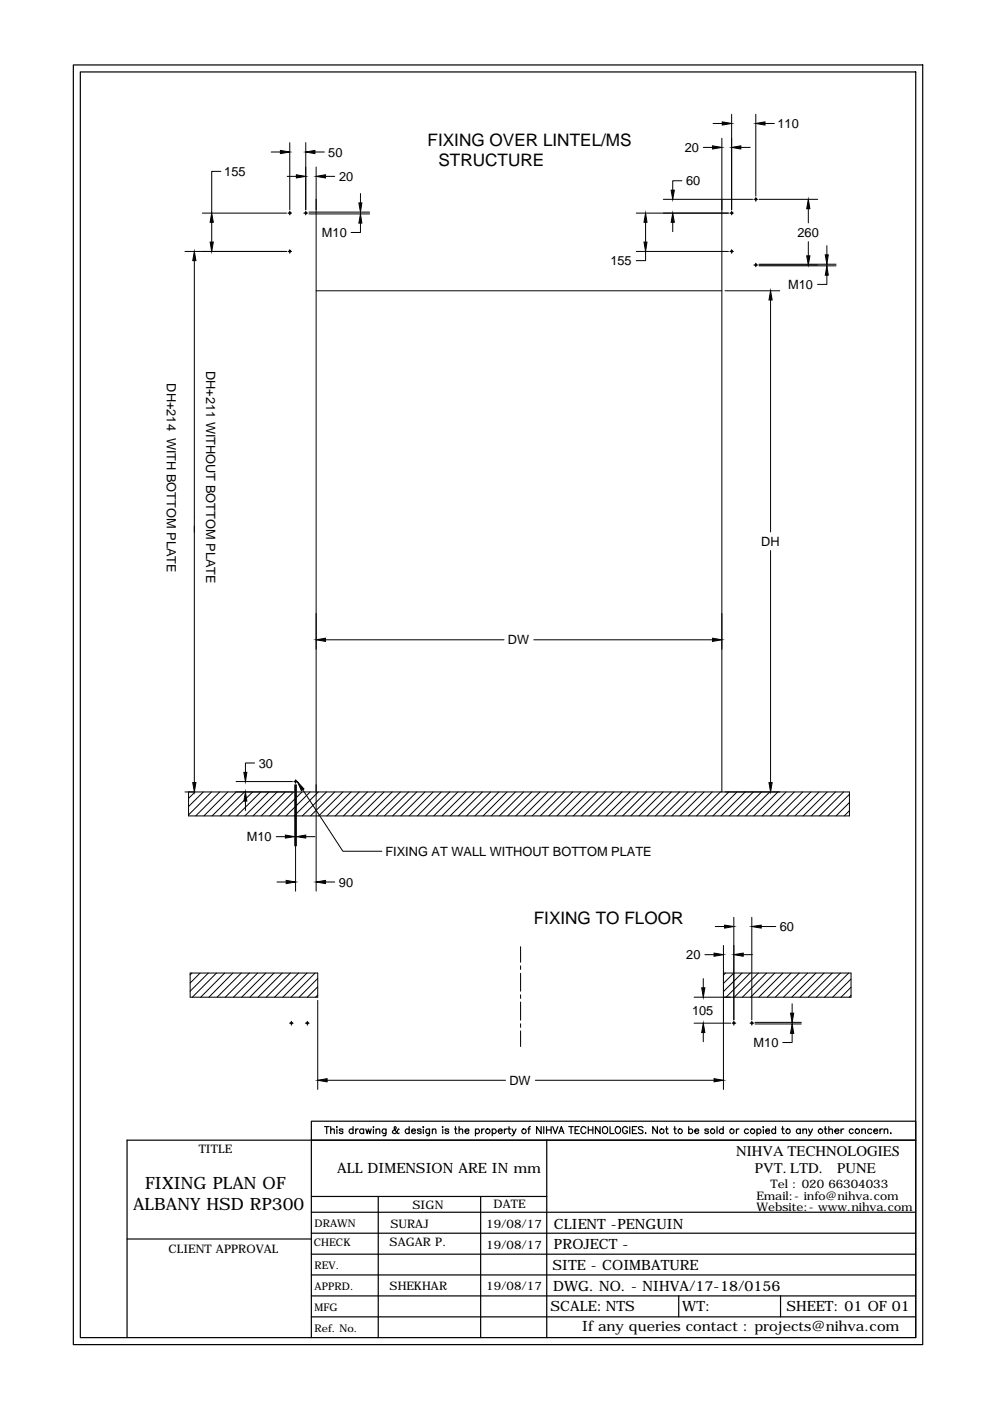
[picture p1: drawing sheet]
<svg xmlns="http://www.w3.org/2000/svg" width="210mm" height="297mm" viewBox="0 0 210 297" stroke-linecap="round" stroke-linejoin="round" font-family="sans-serif">
<!-- layer: 0 -->
<g fill="none" stroke="#000" stroke-width=".21">
<path d="M46.8 36.3h-1.9v8.9M57.5 32.2h2M60.9 37.4h1.9M61.4 30.2v14.3M64.8 30.2v14.3M66.8 32.2h2M67 35.4v153.5M69 37.4h2M144.6 38.3h-2v2M149.1 31.3h2M151.2 26.2h1.9M153 29.3v138.6"/>
<path d="M155.1 24.2v20.3M157.1 31.3h2M160.2 24.2v17.4M162.2 26.2h2M39.2 53.3h21.6M41.2 55.3v110.6M42.9 45.2h17.9M44.9 47.1v4.2M61.1 45.2h.7M61.1 53.3h.7M61.4 44.8v.8M61.4 52.9v.8"/>
<path d="M64.4 45.2h.8M64.8 44.8v.8M65.5 45h12.9M65.5 45.4h12.9M76.4 47.3v2h-2M76.4 41v2M134.9 45.2h19.5M134.9 53.3h19.5M136.9 53.3v2h-2M136.9 47.1v4.2M140.6 42.3h19M142.6 47.1v2"/>
<path d="M154.7 45.2h.8M154.7 53.3h.8M155.1 44.8v.8M155.1 52.9v.8M159.8 42.3h.8M159.8 56.2h.8M160.2 41.9v.8M160.2 55.8v.8M160.9 42.3h12.5M160.9 56.2h12.5M160.9 56h16.4M160.9 56.4h16.4"/>
<path d="M171.4 44.3v3M171.4 51.2v3M175.3 58.3v2h-2M175.3 52.1v1.9M67 61.7h86M153.7 61.7h11.6M163.4 63.6v49.2M163.4 116.7v49.2M69 135.7h37.9M113.2 135.7h37.9M39.2 167.9h140.9v5.1h-140.1v-5.1M41.4 167.9l-1.4 1.4"/>
<path d="M43.1 167.9l-3.1 3.1M44.8 167.9l-4.8 4.9M46.6 167.9l-5.1 5.1M48.3 167.9l-5.1 5.1M50.1 165.7h11.9M50.1 167.9l-5.1 5.1M51.8 167.9l-5.1 5.1M52 169.9v1.9M53.6 167.9l-5.2 5.1M54 161.8h-2v2M55.3 167.9l-5.1 5.1M57 167.9l-5.1 5.1"/>
<path d="M58.6 177.4h1.9M58.8 167.9l-5.1 5.1M60.5 167.9l-5.1 5.1M62.2 167.9l-5 5.1M62.3 165.7h.7M62.5 166.4v12.9M62.7 165.3v.8M62.7 166.4v22.5M62.8 166.4v12.9M64 167.9l-5.1 5.1M64.2 167.4l8.5 13.1h8.3M64.8 177.4h2"/>
<path d="M65.8 167.9l-5.2 5.1M67.5 167.9l-5.1 5.1M69.2 167.9l-5.1 5.1M71 167.9l-5.2 5.1M72.7 167.9l-5.1 5.1M74.4 167.9l-5.1 5.1M76.2 167.9l-5.1 5.1M77.9 167.9l-5.1 5.1M79.7 167.9l-5.1 5.1M81.4 167.9l-5.1 5.1M83.2 167.9l-5.2 5.1M84.9 167.9l-5.1 5.1"/>
<path d="M86.6 167.9l-5.1 5.1M88.4 167.9l-5.2 5.1M90.1 167.9l-5.1 5.1M91.8 167.9l-5 5.1M93.6 167.9l-5.1 5.1M95.3 167.9l-5.1 5.1M97.1 167.9l-5.1 5.1M98.8 167.9l-5.1 5.1M100.6 167.9l-5.2 5.1M102.3 167.9l-5.1 5.1M104 167.9l-5.1 5.1M105.8 167.9l-5.1 5.1"/>
<path d="M107.5 167.9l-5.1 5.1M109.3 167.9l-5.1 5.1M111 167.9l-5.1 5.1M112.7 167.9l-5.1 5.1M114.5 167.9l-5.1 5.1M116.2 167.9l-5.1 5.1M118 167.9l-5.2 5.1M119.7 167.9l-5.1 5.1M121.4 167.9l-5.1 5.1M123.2 167.9l-5.1 5.1M124.9 167.9l-5.1 5.1M126.7 167.9l-5.1 5.1"/>
<path d="M128.4 167.9l-5.1 5.1M130.1 167.9l-5.1 5.1M131.9 167.9l-5.1 5.1M133.6 167.9l-5.1 5.1M135.4 167.9l-5.2 5.1M137.1 167.9l-5.1 5.1M138.9 167.9l-5.2 5.1M140.6 167.9l-5.1 5.1M142.3 167.9l-5.1 5.1M144.1 167.9l-5.1 5.1M145.8 167.9l-5.1 5.1M147.5 167.9l-5.1 5.1"/>
<path d="M149.3 167.9l-5.1 5.1M151 167.9l-5.1 5.1M152.8 167.9l-5.1 5.1M154.5 167.9l-5.1 5.1M156.3 167.9l-5.2 5.1M158 167.9l-5.1 5.1M159.7 167.9l-5.1 5.1M161.5 167.9l-5.1 5.1M163.2 167.9l-5.1 5.1M164.9 167.9l-5.1 5.1M166.7 167.9l-5.1 5.1M168.4 167.9l-5.1 5.1"/>
<path d="M170.2 167.9l-5.1 5.1M171.9 167.9l-5.1 5.1M173.7 167.9l-5.2 5.1M175.4 167.9l-5.1 5.1M177.1 167.9l-5.1 5.1M178.9 167.9l-5.1 5.1M180.1 168.4l-4.6 4.6M180.1 170.2l-2.8 2.8M180.1 171.9l-1.1 1.1M58.7 187h2M69 187h2M151.7 196.4h1.9"/>
<path d="M155.6 194.5v21.8M159.4 194.5v21.8M161.4 196.4h3.1M40.3 206.3h27.1v5.1h-27.1zM40.7 206.3l-.4 .4M42.4 206.3l-2.1 2.1M44.2 206.3l-3.9 3.9M45.9 206.3l-5.1 5.1M47.6 206.3l-5 5.1M49.4 206.3l-5.1 5.1M51.2 206.3l-5.2 5.1M52.9 206.3l-5.1 5.1"/>
<path d="M54.6 206.3l-5.1 5.1M56.4 206.3l-5.2 5.1M58.1 206.3l-5.1 5.1M59.8 206.3l-5.1 5.1M61.4 216.9h.8M61.6 206.3l-5.2 5.1M61.8 216.5v.9M63.3 206.3l-5.1 5.1M64.7 216.9h.8M65.1 206.3l-5.1 5.1M65.2 216.5v.9M66.8 206.3l-5.1 5.1"/>
<path d="M67.4 207.4l-4 4M67.4 209.2l-2.2 2.2M67.4 211l-.5 .4M67.4 212.1v18.9M110.4 200.7v3.3M110.4 204.8v.7M110.4 206.3v3.9M110.4 210.9v.8M110.4 212.4v3.9M110.4 217.1v.7M110.4 218.6v3.3M147.2 216.9h7.7"/>
<path d="M149.1 207.5v1.9M149.1 218.9v2M149.5 202.4h1.9M153.4 206.3h27v5.1h-33.2M153.4 200.5v30.5M153.8 206.3l-.4 .5M155.2 216.9h.8M155.6 206.3l-2.2 2.2M155.6 216.5v.9M157.3 206.3l-3.9 3.9M157.6 202.4h1.9M159 216.9h.8"/>
<path d="M159.1 206.3l-5.2 5.1M159.4 216.5v.9M160.1 216.8h9.8M160.1 217.1h9.8M160.8 206.3l-5.1 5.1M162.5 206.3l-5.1 5.1M164.3 206.3l-5.2 5.1M166 206.3l-5.1 5.1M167.7 206.3l-5 5.1M168 219.1v1.9h-2M168 212.8v2M169.5 206.3l-5.1 5.1"/>
<path d="M171.3 206.3l-5.2 5.1M173 206.3l-5.1 5.1M174.7 206.3l-5.1 5.1M176.5 206.3l-5.2 5.1M178.2 206.3l-5.1 5.1M179.9 206.3l-5.1 5.1M180.4 207.6l-3.9 3.8M180.4 209.3l-2.1 2.1M180.4 211l-.3 .4M69.4 229h37.8M113.5 229h37.9"/>
<circle cx="61.5" cy="53.3" r=".19"/>
<circle cx="61.5" cy="45.2" r=".19"/>
<circle cx="64.8" cy="45.2" r=".19"/>
<circle cx="155.1" cy="45.2" r=".19"/>
<circle cx="155.1" cy="53.3" r=".19"/>
<circle cx="160.3" cy="56.2" r=".19"/>
<circle cx="160.3" cy="42.2" r=".19"/>
<circle cx="62.7" cy="165.7" r=".19"/>
<circle cx="61.8" cy="216.9" r=".19"/>
<circle cx="65.2" cy="216.9" r=".19"/>
<circle cx="155.6" cy="216.9" r=".19"/>
<circle cx="159.4" cy="216.9" r=".19"/>
</g>
<g fill="#000" stroke="#000" stroke-width=".21">
<path d="M59.5 31.9l1.9 .3-1.9 .4zM62.8 37.1l2 .3-2 .3zM64.8 32.2l2-.3v.7zM67 37.4l2-.3v.6zM151.1 30.9l1.9 .4-1.9 .3zM153.1 25.8l2 .4-2 .3zM155.1 31.3l2-.4v.7zM160.2 26.2l2-.4v.7zM41.2 53.3l.3 2h-.6zM44.5 51.3h.7l-.3 2zM44.9 45.2l.3 1.9h-.7zM76.1 43h.6l-.3 2z"/>
<path d="M76.4 45.4l.3 1.9h-.6zM136.9 45.2l.3 1.9h-.7zM136.5 51.3h.7l-.3 2zM142.6 45.2l.4 1.9h-.7zM142.3 40.3h.7l-.4 2zM171.4 42.3l.3 2h-.7zM171 54.2h.7l-.3 2zM175 54h.6l-.3 2zM175.3 56.4l.3 1.9h-.6zM163.4 61.7l.3 1.9h-.7zM67 135.7l2-.4v.7zM151.1 135.3l1.9 .4-1.9 .3z"/>
<path d="M40.9 165.9h.6l-.3 2zM52 167.9l.3 2h-.6zM51.7 163.8h.6l-.3 1.9zM60.5 177.1l2 .3-2 .3zM63.1 165.8l1.3 1.5-.5 .3zM62.8 177.4l2-.3v.6zM163 165.9h.7l-.3 2zM60.7 186.7l2 .3-2 .3zM67 187l2-.3v.6zM153.6 196.1l2 .3-2 .4zM159.4 196.4l2-.3v.7zM149.1 216.9l.4 2h-.7z"/>
<path d="M148.8 209.4h.7l-.4 2zM151.4 202.1l2 .3-2 .3zM155.6 202.4l2-.3v.6zM167.6 214.8h.7l-.3 2zM168 217.1l.3 2h-.7zM67.4 229l2-.3v.7zM151.4 228.7l2 .3-2 .4z"/>
</g>
<g fill="none" stroke="#000" stroke-width=".25">
<path d="M15.6 13.8h180v271.3h-180zM17 15.3h177.2v268.3h-177.2zM68.8 238.9h1M69.3 238.9v1.4M70.1 239.6l.4-.2h.3l.1 .9M70.1 238.9v1.4M71.4 238.9v.1zM71.4 239.4v.9M72.7 239.6l-.3-.2h-.4l-.1 .2 .8 .3v.2a.43 .43 0 0 1-.8 0M74.9 239.6a.47 .47 0 0 0-.7-.1 .47 .47 0 0 0 0 .7 .47 .47 0 0 0 .7-.1M74.9 238.9v1.4M75.4 239.4v.9"/>
<path d="M76 239.4a.43 .43 0 0 0-.6 .4M77.1 239.6a.47 .47 0 0 0-.7-.1 .47 .47 0 0 0 0 .7 .47 .47 0 0 0 .7-.1M77.1 239.4v.9M77.6 239.4l.3 .9 .2-.9 .3 .9 .3-.9M79.2 238.9v.1zM79.2 239.4v.9M79.7 239.6l.2-.2a.38 .38 0 0 1 .6 .2v.7M79.7 239.4v.9M81.8 239.4v1.3l-.6 .1M81.8 239.6a.47 .47 0 0 0-.7-.1 .47 .47 0 0 0 0 .7 .47 .47 0 0 0 .7-.1M84.6 239.5v-.1a1.54 1.54 0 0 1-1.1 .9l-.3-.4 .7-.5 .1-.3-.2-.2-.2 .2v.3l.7 .9h.3v-.1M86.8 239.6a.47 .47 0 0 0-.7-.1 .47 .47 0 0 0 0 .7 .47 .47 0 0 0 .7-.1"/>
<path d="M86.8 238.9v1.4M87.3 239.8h.8v-.2a.45 .45 0 0 0-.7-.1 .45 .45 0 0 0 0 .7 .45 .45 0 0 0 .7-.1M89.3 239.6l-.1-.2h-.6v.3l.5 .1 .2 .3-.3 .2-.5-.2M89.8 238.9v.1zM89.8 239.4v.9M91.1 239.4l-.1 1.3-.5 .1M91.1 239.6a.45 .45 0 0 0-.7-.1 .45 .45 0 0 0 0 .7 .45 .45 0 0 0 .7-.1M91.7 239.6l.3-.2h.3l.1 .9M91.7 239.4v.9M93.9 238.9v.1zM93.9 239.4v.9M95.1 239.6l-.3-.2h-.4v.2l.1 .2 .6 .1v.4a.44 .44 0 0 1-.7-.2"/>
<path d="M96.4 239.4h.4M96.6 238.9v1.4h.3M97.3 239.6l.4-.2h.3l.1 .9M97.3 238.9v1.4M98.6 239.8h.8v-.2a.45 .45 0 0 0-.6-.1 .45 .45 0 0 0 0 .7 .45 .45 0 0 0 .6-.1M100.8 239.6a.47 .47 0 0 1 .7-.1 .47 .47 0 0 1 0 .7 .47 .47 0 0 1-.7-.1M100.8 239.4v1.4M102.1 239.4v.9M102.7 239.4a.43 .43 0 0 0-.6 .4M104.4 239.6a.47 .47 0 0 1 .7-.1 .47 .47 0 0 1 0 .7 .47 .47 0 0 1-.7-.1M104.4 239.4v1.4M105.6 239.8h.9a.46 .46 0 0 0-.8-.3 .46 .46 0 0 0 .1 .8h.4l.3-.2"/>
<path d="M106.9 239.4v.9M107.5 239.4a.45 .45 0 0 0-.6 .4M107.7 239.4h.5M107.9 238.9v1.1l.1 .3h.3M108.6 239.4l.4 .9 .4-.9M111.9 239.4h.5M112.5 238.9l-.4 .3v1.1M114.7 238.9v1.4l-.9-1.4v1.4M115.3 238.9v1.4M115.9 238.9v1.4M115.9 239.6h1M116.9 238.9v1.4"/>
<path d="M117.2 238.9l.5 1.4 .6-1.4M118.7 239.8h.7M120.6 238.9h1M121.1 238.9v1.4M121.9 239.6h.6M122.8 238.9h-.9v1.4h.9M124.2 239.2a.55 .55 0 0 0-.6-.3 .55 .55 0 0 0-.4 .5v.4a.55 .55 0 0 0 .4 .5 .55 .55 0 0 0 .6-.3M124.7 239.6h1M124.7 238.9v1.4M125.7 238.9v1.4M127.2 238.9v1.4l-.9-1.4v1.4M127.9 239.1l.3-.2a.71 .71 0 0 1 .7 .8 .71 .71 0 0 1-.9 .6l-.3-.5z"/>
<path d="M129.3 238.9v1.4h.9M130.6 239.1l.1-.2a.68 .68 0 0 1 .9 .7 .68 .68 0 0 1-.9 .7l-.3-.5zM133 239.2a.52 .52 0 0 0-.6-.3 .52 .52 0 0 0-.4 .5v.4a.51 .51 0 0 0 .5 .5 .51 .51 0 0 0 .5-.5h-.3M133.5 238.9v1.4M134.1 239.6h.5M135 238.9h-.9v1.4h.9M136.3 239.1a.55 .55 0 0 0-.5-.3 .55 .55 0 0 0-.4 .4l.1 .2 .7 .3 .1 .4a.63 .63 0 0 1-.9 0M139.4 238.9v1.4l-1-1.4v1.4M141.1 239.4h.5M141.3 238.9v1.1l.1 .3h.3M142.8 239.4h.6M143.1 238.9v1.1l.3 .3"/>
<path d="M146 239.6a.47 .47 0 0 1 .7-.1 .47 .47 0 0 1 0 .7 .47 .47 0 0 1-.7-.1M146 238.9v1.4M147.3 239.8h.8a.46 .46 0 0 0-.7-.3 .46 .46 0 0 0 .1 .8h.3l.3-.2M150.2 239.6l-.3-.2h-.4v.2l.6 .3v.4a.44 .44 0 0 1-.6-.2M152 238.9v1.4M153.3 239.6a.47 .47 0 0 0-.6-.1 .47 .47 0 0 0 0 .7 .47 .47 0 0 0 .6-.1M153.3 238.9v1.4M156.1 239.4v.9M156.7 239.4a.43 .43 0 0 0-.6 .4M158.7 239.6a.47 .47 0 0 0-.7-.1 .47 .47 0 0 0 0 .7 .47 .47 0 0 0 .7-.1M160.5 239.6a.47 .47 0 0 1 .7-.1 .47 .47 0 0 1 0 .7 .47 .47 0 0 1-.7-.1M160.5 239.4v1.4"/>
<path d="M161.9 238.9v.1zM161.9 239.4v.9M162.3 239.8h.9a.46 .46 0 0 0-.8-.3 .46 .46 0 0 0 .1 .8h.4l.3-.2M164.4 239.6a.47 .47 0 0 0-.7-.1 .47 .47 0 0 0 0 .7 .47 .47 0 0 0 .7-.1M164.4 238.9v1.4M165.7 239.4h.5M165.9 238.9v1.1l.1 .3h.3M169.7 239.6a.47 .47 0 0 0-.7-.1 .47 .47 0 0 0 0 .7 .47 .47 0 0 0 .7-.1M169.7 239.4v.9M170.2 239.6l.2-.2a.35 .35 0 0 1 .6 .2v.7M170.2 239.4v.9M171.4 239.4l.4 .9 .5-.9"/>
<path d="M174.8 239.4h.5M175 238.9v1.1l.3 .3M175.7 239.6l.4-.2h.4v.9M175.7 238.9v1.4M177 239.8h.9a.46 .46 0 0 0-.8-.3 .46 .46 0 0 0 .1 .8h.4l.3-.2M178.3 239.4v.9M178.9 239.4a.45 .45 0 0 0-.6 .4M180.9 239.6a.47 .47 0 0 0-.7-.1 .47 .47 0 0 0 0 .7 .47 .47 0 0 0 .7-.1M182.7 239.6l.4-.2h.3l.1 .9M182.7 239.4v.9M184.8 239.6a.47 .47 0 0 0-.7-.1 .47 .47 0 0 0 0 .7 .47 .47 0 0 0 .7-.1M185.2 239.8h.9a.48 .48 0 0 0-.6-.4 .48 .48 0 0 0-.4 .5 .48 .48 0 0 0 .5 .4l.5-.2"/>
<path d="M186.6 239.4v.9M187.1 239.4a.43 .43 0 0 0-.5 .4M187.5 239.6l.3-.2h.4v.9M187.5 239.4v.9M66 257h128.2M66 241.7v41.9M66 253.7h49.9M80.2 253.7v29.9M101.9 253.7v29.9M109 240.3l-.3 .5h-.2M115.9 241.7v41.9M118.5 240.3l.5-1.4 .6 1.4"/>
<path d="M136.8 240.3h.2zM171.8 240.3l-.2 .5h-.2M188.8 240.3h.1zM26.9 262.7h39.1M66 270.3h128.2M66 265.9h128.2M66 261.5h128.2M66 274.8h128.2M66 279.2h128.2M143.9 274.8v4.4M165.5 274.8v4.4M26.9 283.6v-41.9h167.3h-128.2v-4h128.2v45.9"/>
<circle cx="103.4" cy="239.8" r=".48"/>
<circle cx="111.1" cy="239.8" r=".48"/>
<circle cx="140.3" cy="239.8" r=".49"/>
<circle cx="144.2" cy="239.8" r=".48"/>
<circle cx="151.1" cy="239.8" r=".48"/>
<circle cx="155.2" cy="239.8" r=".49"/>
<circle cx="159.6" cy="239.8" r=".48"/>
<circle cx="167.1" cy="239.8" r=".48"/>
<circle cx="174" cy="239.8" r=".48"/>
<circle cx="181.8" cy="239.8" r=".49"/>
</g>
<g font-size="3.6">
<text x="90.6" y="30.9">FIXING OVER LINTEL/MS</text>
<text x="93" y="35.3">STRUCTURE</text>
<text x="113.2" y="196">FIXING TO FLOOR</text>
<text x="28.2" y="256.6">ALBANY HSD RP300</text>
<text x="30.8" y="252.2">FIXING PLAN OF</text>
</g>
<g font-size="3.1">
<text x="156.1" y="245.1">NIHVA TECHNOLOGIES</text>
<text x="160" y="248.7">PVT. LTD.</text>
<text x="177.5" y="248.7">PUNE</text>
</g>
<g font-size="3">
<text x="71.5" y="248.6">ALL DIMENSION ARE IN mm</text>
<text x="117.4" y="260.7">CLIENT -PENGUIN</text>
<text x="117.2" y="269.2">SITE - COIMBATURE</text>
<text x="117.4" y="264.8">PROJECT -</text>
<text x="117.3" y="273.6">DWG. NO. - NIHVA/17-18/0156</text>
<text x="116.7" y="278.1">SCALE: NTS</text>
<text x="144.7" y="278">WT:</text>
<text x="166.8" y="278.1">SHEET: 01 OF 01</text>
<text x="123.4" y="282.2">If any queries contact : projects@nihva.com</text>
</g>
<g font-size="2.7">
<text x="164.9" y="27.1">110</text>
<text x="69.6" y="33.2">50</text>
<text x="145.2" y="32.2">20</text>
<text x="47.6" y="37.3">155</text>
<text x="71.9" y="38.4">20</text>
<text x="145.5" y="39.3">60</text>
<text x="68.3" y="50.3">M10</text>
<text x="169.1" y="50.2">260</text>
<text x="129.4" y="56.2">155</text>
<text x="167.1" y="61.3">M10</text>
<text x="35.4" y="81.3" transform="rotate(90 35.4 81.3)">DH+214 WITH BOTTOM PLATE</text>
<text x="43.7" y="78.6" transform="rotate(90 43.7 78.6)">DH+211 WITHOUT BOTTOM PLATE</text>
<text x="161.4" y="115.8">DH</text>
<text x="107.7" y="136.6">DW</text>
<text x="54.9" y="162.7">30</text>
<text x="52.3" y="178.4">M10</text>
<text x="81.7" y="181.5">FIXING AT WALL WITHOUT BOTTOM PLATE</text>
<text x="71.9" y="188">90</text>
<text x="165.3" y="197.4">60</text>
<text x="145.5" y="203.4">20</text>
<text x="146.7" y="215.2">105</text>
<text x="159.8" y="222">M10</text>
<text x="108" y="230">DW</text>
</g>
<g font-size="2.5">
<text x="42.1" y="244.4">TITLE</text>
<text x="163.4" y="251.9">Tel : 020 66304033</text>
<text x="87.5" y="256.4">SIGN</text>
<text x="104.7" y="256.2">DATE</text>
<text x="160.4" y="254.4">Email:- info@nihva.com</text>
<text x="160.4" y="256.9">Website:- www.nihva.com</text>
<text x="82.8" y="260.3">SURAJ</text>
<text x="103.1" y="260.3">19/08/17</text>
<text x="35.7" y="265.6">CLIENT APPROVAL</text>
<text x="82.6" y="264.1">SAGAR P.</text>
<text x="103.1" y="264.7">19/08/17</text>
<text x="82.6" y="273.4">SHEKHAR</text>
<text x="103.1" y="273.6">19/08/17</text>
</g>
<g font-size="2.2">
<text x="66.7" y="260.2">DRAWN</text>
<text x="66.6" y="264.1">CHECK</text>
<text x="66.7" y="269">REV.</text>
<text x="66.7" y="273.5">APPRD.</text>
<text x="66.7" y="277.9">MFG</text>
<text x="66.7" y="282.3">Ref. No.</text>
</g>
</svg>
